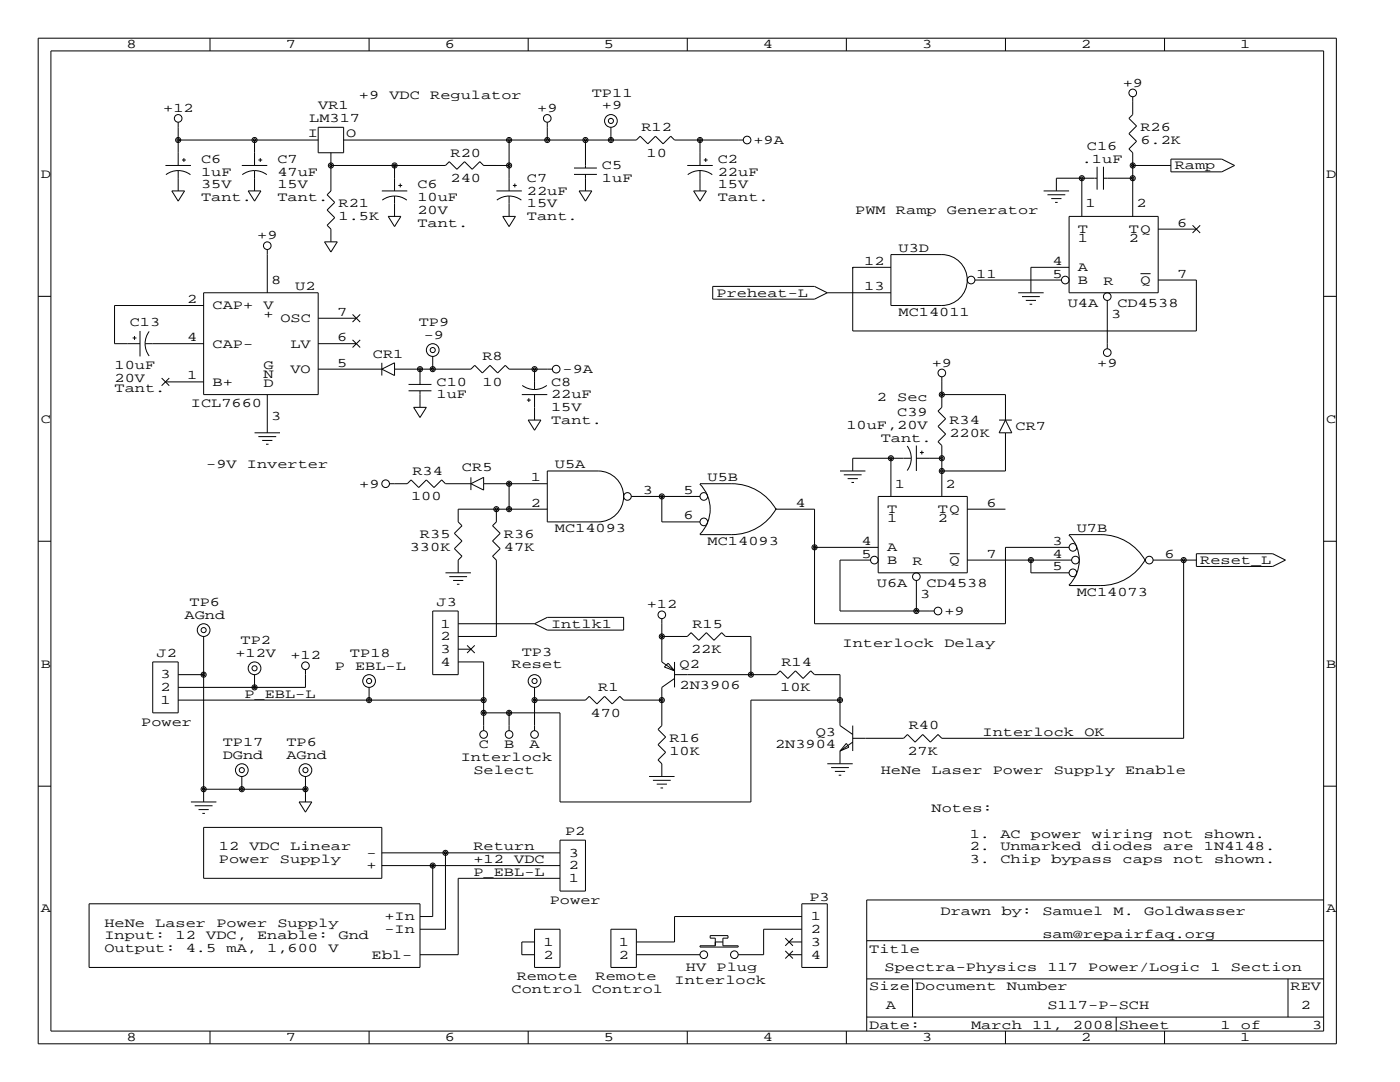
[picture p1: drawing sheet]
<svg xmlns="http://www.w3.org/2000/svg" width="279mm" height="216mm" viewBox="0 0 279 216" stroke-linecap="round" stroke-linejoin="round" font-family="sans-serif">
<g fill="none" stroke="#000" stroke-width=".2">
<path d="M7.6 7.6h259.1v200.7h-259.1zM10.2 10.2h254v195.5h-254zM41.9 7.6v2.6M73.7 7.6v2.6M105.4 7.6v2.6M137.2 7.6v2.6M168.9 7.6v2.6M200.7 7.6v2.6M226.1 19.3v3.6l-.8 .7 1.5 1.5-1.5 1.6 1.5 1.5-1.5 1.5 .8 .8v12.7M232.4 7.6v2.6M33 33h5.1M34.3 38.1h2.5l-1.2 2z"/>
<path d="M35.6 34l1 .2 1.4 .7M35.6 34l-1.1 .2-1.4 .7M35.6 27.9h27.9M35.6 24.4v8.6M35.6 34v4.1M36.3 31.9h.8M36.7 31.5v.8M48.3 33h5M49.5 38.1h2.6l-1.3 2zM50.8 34l1.5 .3 .9 .6M50.8 34l-1.5 .3-.9 .6M50.8 27.9v5.1"/>
<path d="M50.8 34v4.1M51.6 31.9h.7M51.9 31.5v.8M63.5 25.4h5.1v5.1h-5.1zM66 33h22.9l.8-.7 1.5 1.5 1.5-1.5 1.5 1.5 1.6-1.5 .7 .7h5.1M66 30.5v7.6l-.7 .8 1.5 1.5-1.5 1.5 1.5 1.5-1.5 1.6 .7 .7v2.6M68.6 27.9h58.4l.8-.7 1.5 1.5 1.5-1.5 1.5 1.5 1.6-1.5 .7 .7h13.7M76.2 38.1h5.1M78.7 39.1l1.6 .3 .9 .5M78.7 39.1l-1.5 .3-.9 .5M78.7 33v5.1M78.7 39.1v4.1"/>
<path d="M79.5 37h.8M79.9 36.6v.8M99.1 38.1h5M101.6 39.1l1.5 .3 .9 .5M101.6 39.1l-1.5 .3-.9 .5M101.6 27.9v10.2M101.6 39.1v4.1M102.4 37h.7M102.7 36.6v.8M109.2 24.4v3.5M114.6 34.8h4.5M114.6 33.5h4.5"/>
<path d="M115.6 38.1h2.5l-1.3 2zM116.8 27.9v5.6M116.8 34.8v3.3M121.9 25.4v2.5M137.2 33h5M138.4 38.1h2.6l-1.3 2zM139.7 34l1.5 .3 .9 .6M139.7 34l-1.5 .3-.9 .6M139.7 27.9v5.1M139.7 34v4.1M140.5 31.9h.7M140.8 31.5v.8"/>
<path d="M208.3 38.1h5.1M209 38.9h3.6M209.8 39.6h2M215.9 35.6v7.6M218.9 35.6h-8.1v2.5M218.9 33.3v4.5M220.2 35.6h5.9M220.2 33.3v4.5M226.1 33h7.6M233.7 31.7h10.1l2.6 1.3-2.6 1.3h-10.1zM7.6 59.1h2.6M40.6 58.4h22.9v20.3h-22.9z"/>
<path d="M53.3 49.8v8.6M64.8 48.3h2.5l-1.3 2zM77.5 43.2h2.5l-1.3 2zM100.3 43.2h2.6l-1.3 2zM142.2 57.1h20.4l2.5 1.3-2.5 1.3h-20.4zM165.1 58.4h12.7M170.2 53.3h.1M170.2 53.3v12.7h68.6v-10.1h-7.7M170.2 53.3h7.6M177.8 50.8h10.2a5.1 5.1 0 0 1 5 5.1 5.1 5.1 0 0 1-5 5.1h-10.2zM194.6 55.9h17.2M203.2 58.4h5.1"/>
<path d="M204 59.2h3.5M204.7 59.9h2.1M210.6 40.4h.5M213.4 43.2h17.7v15.2h-17.7zM213.4 53.3h-7.7v5.1M221 59.9v9.7M227.6 54.6h2M231.1 45.7h7.7M238 45l1.5 1.5M239.5 45l-1.5 1.5M264.2 59.1h2.5M26.5 67.4h.7"/>
<path d="M26.8 67.1v.7M27.9 66v5.1M29 68.6l.3 1.5 .5 .9M29 68.6h11.6M29.8 66.1l-.5 .9-.3 1.6M32.3 75.4l1.5 1.6M33 76.2h7.6M33.8 75.4l-1.5 1.6M40.6 61h-17.7v7.6h5M53.3 78.7v7.7M63.5 68.6h7.6M63.5 73.7h12.7"/>
<path d="M63.5 63.5h7.6M70.4 62.7l1.5 1.6M70.4 67.8l1.5 1.5M71.9 62.7l-1.5 1.6M71.9 67.8l-1.5 1.5M76.2 73.7l2.5-1.3v2.5zM76.2 72.4v2.5M78.7 73.7h15.3l.7-.8 1.6 1.5 1.5-1.5 1.5 1.5 1.5-1.5 .8 .8h8.6M81.5 78h4.6M81.5 76.7h4.6M83.8 73.7v3M83.8 78v3.3"/>
<path d="M86.4 71.1v2.6M104.1 78.7h5.1M104.2 76.9l1.4 .7 1.1 .1M105.2 79.8h.7M105.5 79.5v.7M106.7 73.7v4M106.7 78.7v5.1M109.1 76.9l-1.4 .7-1 .1M188 78.7h12.7v5.1M188 75.2v6.1l-.8 .7 1.5 1.6-1.5 1.5 1.5 1.5-1.5 1.5 .8 .8v10.2M205.5 60.7h.5M50.8 86.4h5.1"/>
<path d="M51.6 87.1h3.5M52.3 87.9h2.1M53.1 88.6h.5M77.7 96.5h3.6l.7-.7 1.6 1.5 1.5-1.5 1.5 1.5 1.5-1.5 .8 .7h5.1M82.5 81.3h2.6l-1.3 2zM94 96.5l2.5-1.3v2.6zM94 95.2v2.6M96.5 96.5h12.7M101.6 96.5v5.1M105.4 83.8h2.5l-1.2 2.1zM109.2 94h10.2a5.1 5.1 0 0 1 5.1 5.1 5.1 5.1 0 0 1-5.1 5h-10.2zM126 99.1h13.7"/>
<path d="M132.1 99.1v5h7.6M139.6 96.6a7.1 7.1 0 0 1 0 10M139.7 96.5h6.3a10.2 10.2 0 0 1 8.9 5.3M167.6 94h5.1M168.4 94.7h3.6M169.2 95.5h2M169.9 96.3h.5M175.3 99.1h17.7v15.2h-17.7zM177.8 91.4v7.7M181 89l.7 1.4 .2 1M181.9 91.4l-.2 1.1-.7 1.4M181.9 91.4h-11.7v2.6"/>
<path d="M182.9 88.9v5.1M182.9 91.4h5.1M183.6 90.3h.8M184 89.9v.8M199.4 83.8h2.5M200.7 86.4v7.6h-12.7M200.7 83.8l1.2 2.6h-2.5zM7.6 108h2.6M88.9 114.3h5.1M89.7 115.1h3.5M90.4 115.8h2.1M91.2 116.6h.5"/>
<path d="M99.1 101.6v2.5l-.8 .8 1.5 1.5-1.5 1.5 1.5 1.6-1.5 1.5 .8 .8v15.2h-7.7M109.2 101.6h-17.8v2.5l.8 .8-1.5 1.5 1.5 1.5-1.5 1.6 1.5 1.5-.8 .8v2.5M154.9 101.4a10.2 10.2 0 0 1-8.9 5.3h-6.3M154.9 101.6h7.7v22.9h38.1v-15.3h12.7M162.6 109.2h12.7M173.7 111.8h-6.1v10.1h18.8M182.9 115.8v6.1M189.5 110.5h2M193 111.8h20.9M193 101.6h7.7M205.7 111.8v2.5h7.7M213.3 106.7a7.1 7.1 0 0 1 2.1 5.1"/>
<path d="M213.4 106.7h6.3a10.2 10.2 0 0 1 8.9 5.2M215.4 111.8a7.1 7.1 0 0 1-2.1 5M228.6 111.6a10.2 10.2 0 0 1-8.9 5.2h-6.3M230.1 111.8h8.7M236.2 111.8v35.5h-48.2l-.8-.7-1.5 1.5-1.6-1.5-1.5 1.5-1.5-1.5-.8 .7h-10.1M238.8 110.5h15.2l2.5 1.3-2.5 1.2h-15.2zM264.2 108h2.5M30.5 132.1h5.1v10.1h-5.1zM35.6 134.6h5M35.6 139.7h60.9M40.6 127v33M50.8 134.6v2.6"/>
<path d="M61 133.6v3.6h-25.4M73.7 137.2v2.5M86.4 121.9h5v12.7h-5zM91.4 132.1h5.1v13.7M91.4 124.5h15.3M91.4 129.5h2.6M93.2 128.8l1.5 1.5M94.7 128.8l-1.5 1.5M106.7 137.2v8.6M106.7 139.7h10.1l.8-.8 1.5 1.6 1.5-1.6 1.6 1.6 1.5-1.6 .8 .8h7.6M106.7 124.5l2.5-1.3h15.3v2.5h-15.3zM132.1 127h5.1l.7-.8 1.5 1.6 1.6-1.6 1.5 1.6 1.5-1.6 .8 .8h5.1v7.6"/>
<path d="M132.1 123.4v8.7l2.5 1.8M132.6 133.1l.7-.8 1.3 1.6zM134.6 134.6h20.3l.8-.7 1.5 1.5 1.5-1.5 1.6 1.5 1.5-1.5 .8 .7h5v10.2l2.6 1.8M134.6 135.4l-2.5 1.8v7.6l-.8 .7 1.5 1.6-1.5 1.5 1.5 1.5-1.5 1.5 .8 .8v2.5M134.6 132.1v5.1M167.6 139.7h-17.7v20.3h-38.1v-17.8h-15.3M7.6 156.9h2.6M40.6 157.5h20.4M48.3 154.9v2.6M61 154.9v5.1M101.6 142.2v3.6M129.5 154.9h5.1"/>
<path d="M130.3 155.7h3.6M131.1 156.5h2M131.8 157.2h.5M165.1 152.4h5.1M165.9 153.2h3.5M166.6 153.9h2.1M167.4 154.7h.5M167.6 149.9v2.5M168.9 148.3l.5 .8-1.8 .8zM170.2 144.8v5.1M170.2 148.1l-2.6 1.8M264.2 156.9h2.5"/>
<path d="M38.1 160h5.1M38.9 160.8h3.5M39.6 161.5h2.1M40.4 162.3h.5M40.6 165.1h35.6v10.2h-35.6zM59.7 160h2.5l-1.2 2.1zM76.2 170.2h35.6M76.2 172.7h35.6M86.4 172.7v10.2h-2.6M88.9 170.2v15.2h-5.1M111.8 167.6h5v10.2h-5zM111.8 175.3h-20.4v15.2h-7.6"/>
<path d="M264.2 179.6h-91.2v26.1M17.8 180.3h66v12.7h-66zM106.7 185.4h5.1v7.6h-5.1zM106.7 188h-2.6v2.5h2.6M121.9 185.4h5.1v7.6h-5.1zM127 190.5h12.7M141.7 186.7h3.6v.5h-1v1.5h3v.3h-7.6v-.3h3v-1.5h-1zM142.7 188h1.6M156.7 187.2l1.5 1.5M156.7 189.7l1.5 1.6M157.5 188h2.5M157.5 190.5h2.5"/>
<path d="M158.2 187.2l-1.5 1.5M158.2 189.7l-1.5 1.6M160 182.9h-25.4v5.1h-7.6M160 185.4h-7.6v5.1h-5.1M160 180.3h5.1v12.7h-5.1zM173 195.3h91.2M173 187.7h91.2M182.1 195.3v7.6M257 195.3v7.6M41.9 205.7v2.6M73.7 205.7v2.6M105.4 205.7v2.6"/>
<path d="M137.2 205.7v2.6M168.9 205.7v2.6M173 202.9h91.2M200.7 205.7v2.6M222.8 202.9v2.8M232.4 205.7v2.6"/>
<circle cx="226.1" cy="18.5" r=".76"/>
<circle cx="35.6" cy="27.9" r=".51"/>
<circle cx="35.6" cy="23.6" r=".76"/>
<circle cx="35.6" cy="27.9" r=".25"/>
<circle cx="50.8" cy="27.9" r=".51"/>
<circle cx="50.8" cy="27.9" r=".25"/>
<circle cx="66" cy="33" r=".51"/>
<circle cx="66" cy="33" r=".25"/>
<circle cx="78.7" cy="33" r=".51"/>
<circle cx="78.7" cy="33" r=".25"/>
<circle cx="101.6" cy="27.9" r=".51"/>
<circle cx="101.6" cy="33" r=".51"/>
<circle cx="101.6" cy="27.9" r=".25"/>
<circle cx="101.6" cy="33" r=".25"/>
<circle cx="109.2" cy="23.6" r=".76"/>
<circle cx="109.2" cy="27.9" r=".51"/>
<circle cx="109.2" cy="27.9" r=".25"/>
<circle cx="116.8" cy="27.9" r=".51"/>
<circle cx="116.8" cy="27.9" r=".25"/>
<circle cx="121.9" cy="24.1" r="1.27"/>
<circle cx="121.9" cy="24.1" r=".51"/>
<circle cx="121.9" cy="27.9" r=".51"/>
<circle cx="121.9" cy="27.9" r=".25"/>
<circle cx="139.7" cy="27.9" r=".51"/>
<circle cx="139.7" cy="27.9" r=".25"/>
<circle cx="149.1" cy="27.9" r=".76"/>
<circle cx="215.9" cy="35.6" r=".51"/>
<circle cx="215.9" cy="35.6" r=".25"/>
<circle cx="226.1" cy="33" r=".51"/>
<circle cx="226.1" cy="35.6" r=".51"/>
<circle cx="226.1" cy="35.6" r=".25"/>
<circle cx="226.1" cy="33" r=".25"/>
<circle cx="53.3" cy="49" r=".76"/>
<circle cx="193.8" cy="55.9" r=".76"/>
<circle cx="212.6" cy="55.9" r=".76"/>
<circle cx="221" cy="59.2" r=".76"/>
<circle cx="83.8" cy="73.7" r=".51"/>
<circle cx="83.8" cy="73.7" r=".25"/>
<circle cx="86.4" cy="69.8" r="1.27"/>
<circle cx="86.4" cy="69.9" r=".51"/>
<circle cx="86.4" cy="73.7" r=".51"/>
<circle cx="86.4" cy="73.7" r=".25"/>
<circle cx="106.7" cy="73.7" r=".51"/>
<circle cx="106.7" cy="73.7" r=".25"/>
<circle cx="111" cy="73.7" r=".76"/>
<circle cx="188" cy="74.4" r=".76"/>
<circle cx="188" cy="78.7" r=".51"/>
<circle cx="188" cy="78.7" r=".25"/>
<circle cx="221" cy="70.4" r=".76"/>
<circle cx="77" cy="96.5" r=".76"/>
<circle cx="101.6" cy="96.5" r=".51"/>
<circle cx="101.6" cy="96.5" r=".25"/>
<circle cx="125.2" cy="99.1" r=".76"/>
<circle cx="132.1" cy="99.1" r=".51"/>
<circle cx="132.1" cy="99.1" r=".25"/>
<circle cx="140.5" cy="99.1" r=".76"/>
<circle cx="177.8" cy="91.4" r=".51"/>
<circle cx="177.8" cy="91.4" r=".25"/>
<circle cx="188" cy="91.4" r=".51"/>
<circle cx="188" cy="94" r=".51"/>
<circle cx="188" cy="94" r=".25"/>
<circle cx="188" cy="91.4" r=".25"/>
<circle cx="99.1" cy="101.6" r=".51"/>
<circle cx="99.1" cy="101.6" r=".25"/>
<circle cx="101.6" cy="101.6" r=".51"/>
<circle cx="101.6" cy="101.6" r=".25"/>
<circle cx="140.5" cy="104.1" r=".76"/>
<circle cx="162.6" cy="109.2" r=".51"/>
<circle cx="162.6" cy="109.2" r=".25"/>
<circle cx="174.5" cy="111.8" r=".76"/>
<circle cx="182.9" cy="115.1" r=".76"/>
<circle cx="205.7" cy="111.8" r=".51"/>
<circle cx="205.7" cy="111.8" r=".25"/>
<circle cx="214.1" cy="114.3" r=".76"/>
<circle cx="214.1" cy="109.2" r=".76"/>
<circle cx="214.6" cy="111.8" r=".76"/>
<circle cx="229.4" cy="111.8" r=".76"/>
<circle cx="236.2" cy="111.8" r=".51"/>
<circle cx="236.2" cy="111.8" r=".25"/>
<circle cx="40.6" cy="125.7" r="1.27"/>
<circle cx="40.6" cy="134.6" r=".51"/>
<circle cx="40.6" cy="125.7" r=".51"/>
<circle cx="40.6" cy="134.6" r=".25"/>
<circle cx="50.8" cy="133.3" r="1.27"/>
<circle cx="50.8" cy="137.2" r=".51"/>
<circle cx="50.8" cy="133.4" r=".51"/>
<circle cx="50.8" cy="137.2" r=".25"/>
<circle cx="61" cy="132.8" r=".76"/>
<circle cx="73.7" cy="135.9" r="1.27"/>
<circle cx="73.7" cy="135.9" r=".51"/>
<circle cx="73.7" cy="139.7" r=".51"/>
<circle cx="73.7" cy="139.7" r=".25"/>
<circle cx="96.5" cy="139.7" r=".51"/>
<circle cx="96.5" cy="139.7" r=".25"/>
<circle cx="106.7" cy="135.9" r="1.27"/>
<circle cx="106.7" cy="135.9" r=".51"/>
<circle cx="106.7" cy="139.7" r=".51"/>
<circle cx="106.7" cy="139.7" r=".25"/>
<circle cx="132.1" cy="122.7" r=".76"/>
<circle cx="132.1" cy="139.7" r=".51"/>
<circle cx="132.1" cy="127" r=".51"/>
<circle cx="132.1" cy="127" r=".25"/>
<circle cx="132.1" cy="139.7" r=".25"/>
<circle cx="149.9" cy="134.6" r=".51"/>
<circle cx="149.9" cy="134.6" r=".25"/>
<circle cx="167.6" cy="139.7" r=".51"/>
<circle cx="167.6" cy="139.7" r=".25"/>
<circle cx="182.9" cy="121.9" r=".51"/>
<circle cx="182.9" cy="121.9" r=".25"/>
<circle cx="187.2" cy="121.9" r=".76"/>
<circle cx="40.6" cy="157.5" r=".51"/>
<circle cx="40.6" cy="157.5" r=".25"/>
<circle cx="48.3" cy="153.7" r="1.27"/>
<circle cx="48.3" cy="157.5" r=".51"/>
<circle cx="48.3" cy="153.7" r=".51"/>
<circle cx="48.3" cy="157.5" r=".25"/>
<circle cx="61" cy="153.7" r="1.27"/>
<circle cx="61" cy="157.5" r=".51"/>
<circle cx="61" cy="153.7" r=".51"/>
<circle cx="61" cy="157.5" r=".25"/>
<circle cx="96.5" cy="146.6" r=".76"/>
<circle cx="96.5" cy="142.2" r=".51"/>
<circle cx="96.5" cy="142.2" r=".25"/>
<circle cx="101.6" cy="146.6" r=".76"/>
<circle cx="101.6" cy="142.2" r=".51"/>
<circle cx="101.6" cy="142.2" r=".25"/>
<circle cx="106.7" cy="146.6" r=".76"/>
<circle cx="86.4" cy="172.7" r=".51"/>
<circle cx="86.4" cy="172.7" r=".25"/>
<circle cx="88.9" cy="170.2" r=".51"/>
<circle cx="88.9" cy="170.2" r=".25"/>
<circle cx="140.5" cy="190.5" r=".76"/>
<circle cx="146.6" cy="190.5" r=".76"/>
</g>
<g font-size="2.6">
<text x="25.3" y="9.7">8</text>
<text x="57" y="9.7">7</text>
<text x="88.8" y="9.7">6</text>
<text x="120.5" y="9.7">5</text>
<text x="152.3" y="9.7">4</text>
<text x="184" y="9.7">3</text>
<text x="215.8" y="9.7">2</text>
<text x="247.5" y="9.7">1</text>
<text x="224.1" y="17.3">+9</text>
<text x="32.6" y="22.4">+12</text>
<text x="63.5" y="21.8">VR1</text>
<text x="71.6" y="19.8">+9</text>
<text x="77.7" y="19.8">VDC</text>
<text x="85.9" y="19.8">Regulator</text>
<text x="107.2" y="22.4">+9</text>
<text x="118.1" y="19.3">TP11</text>
<text x="120.1" y="21.8">+9</text>
<text x="61.5" y="27.4">I</text>
<text x="61.7" y="24.4">LM317</text>
<text x="69.1" y="27.4">O</text>
<text x="128" y="26.2">R12</text>
<text x="150.4" y="28.7">+9A</text>
<text x="216.9" y="30">C16</text>
<text x="227.6" y="26.2">R26</text>
<text x="227.6" y="28.7">6.2K</text>
<text x="8.1" y="35.5">D</text>
<text x="40.1" y="32.5">C6</text>
<text x="40.1" y="35.1">1uF</text>
<text x="55.4" y="32.5">C7</text>
<text x="55.4" y="35.1">47uF</text>
<text x="89.9" y="31.2">R20</text>
<text x="120.1" y="33.8">C5</text>
<text x="129" y="31.2">10</text>
<text x="143.3" y="32.5">C2</text>
<text x="143.3" y="35.1">22uF</text>
<text x="215.9" y="32.5">.1uF</text>
<text x="234.4" y="33.8">Ramp</text>
<text x="264.7" y="35.5">D</text>
<text x="40.1" y="37.6">35V</text>
<text x="40.1" y="40.1">Tant.</text>
<text x="55.4" y="37.6">15V</text>
<text x="55.4" y="40.1">Tant.</text>
<text x="67.6" y="41.4">R21</text>
<text x="83.3" y="37.6">C6</text>
<text x="83.3" y="40.1">10uF</text>
<text x="89.9" y="36.3">240</text>
<text x="105.2" y="36.3">C7</text>
<text x="105.2" y="38.9">22uF</text>
<text x="105.2" y="41.4">15V</text>
<text x="120.1" y="36.3">1uF</text>
<text x="143.3" y="37.6">15V</text>
<text x="143.3" y="40.1">Tant.</text>
<text x="216.7" y="41.4">1</text>
<text x="226.8" y="41.4">2</text>
<text x="51.3" y="47.8">+9</text>
<text x="67.6" y="43.9">1.5K</text>
<text x="83.3" y="42.7">20V</text>
<text x="83.3" y="45.2">Tant.</text>
<text x="105.2" y="43.9">Tant.</text>
<text x="170.7" y="42.7">PWM</text>
<text x="178.8" y="42.7">Ramp</text>
<text x="189" y="42.7">Generator</text>
<text x="215.1" y="46.5">T</text>
<text x="225.3" y="46.5">TQ</text>
<text x="234.9" y="45.2">6</text>
<text x="172.5" y="52.8">12</text>
<text x="179.3" y="50.3">U3D</text>
<text x="210.1" y="52.8">4</text>
<text x="215.1" y="48.3">1</text>
<text x="225.3" y="48.3">2</text>
<text x="54.1" y="56.6">8</text>
<text x="58.9" y="57.9">U2</text>
<text x="143" y="59.2">Preheat-L</text>
<text x="172.5" y="57.9">13</text>
<text x="194.8" y="55.4">11</text>
<text x="210.1" y="55.4">5</text>
<text x="215.1" y="54.1">A</text>
<text x="215.1" y="56.6">B</text>
<text x="220.2" y="56.9">R</text>
<text x="227.6" y="56.6">Q</text>
<text x="234.9" y="55.4">7</text>
<text x="25.9" y="65">C13</text>
<text x="37.3" y="60.5">2</text>
<text x="42.4" y="61.7">CAP+</text>
<text x="52.6" y="61.7">V</text>
<text x="52.6" y="63.5">+</text>
<text x="56" y="64.3">OSC</text>
<text x="67.3" y="63">7</text>
<text x="83.6" y="65">TP9</text>
<text x="179.3" y="63">MC14011</text>
<text x="213.1" y="61.2">U4A</text>
<text x="221.7" y="63.5">3</text>
<text x="223" y="61.2">CD4538</text>
<text x="37.3" y="68.1">4</text>
<text x="42.4" y="69.3">CAP-</text>
<text x="58" y="69.3">LV</text>
<text x="67.3" y="68.1">6</text>
<text x="74.4" y="71.4">CR1</text>
<text x="84.6" y="67.6">-9</text>
<text x="96.3" y="71.9">R8</text>
<text x="22.9" y="73.7">10uF</text>
<text x="22.9" y="76.2">20V</text>
<text x="37.3" y="75.7">1</text>
<text x="42.4" y="77">B+</text>
<text x="52.6" y="73.7">G</text>
<text x="52.6" y="75.4">N</text>
<text x="52.6" y="77.2">D</text>
<text x="58" y="74.4">VO</text>
<text x="67.3" y="73.2">5</text>
<text x="87.1" y="77">C10</text>
<text x="96.3" y="77">10</text>
<text x="110" y="77">C8</text>
<text x="112.3" y="74.4">-9A</text>
<text x="186" y="73.2">+9</text>
<text x="219" y="73.2">+9</text>
<text x="22.9" y="78.2">Tant.</text>
<text x="38.1" y="81.3">ICL7660</text>
<text x="54.1" y="83.8">3</text>
<text x="87.1" y="79.5">1uF</text>
<text x="110" y="79.5">22uF</text>
<text x="110" y="82">15V</text>
<text x="175" y="80">2</text>
<text x="179.1" y="83.1">C39</text>
<text x="179.1" y="80">Sec</text>
<text x="8.1" y="84.3">C</text>
<text x="110" y="84.6">Tant.</text>
<text x="168.9" y="85.6">10uF,20V</text>
<text x="175.8" y="88.1">Tant.</text>
<text x="189.5" y="84.6">R34</text>
<text x="189.5" y="87.1">220K</text>
<text x="202.7" y="85.9">CR7</text>
<text x="264.7" y="84.3">C</text>
<text x="41.1" y="93.5">-9V</text>
<text x="49.3" y="93.5">Inverter</text>
<text x="82.3" y="94.7">R34</text>
<text x="92.2" y="94">CR5</text>
<text x="110.7" y="93.5">U5A</text>
<text x="71.7" y="97.3">+9</text>
<text x="82" y="99.8">100</text>
<text x="105.9" y="96">1</text>
<text x="105.9" y="101.1">2</text>
<text x="128.3" y="98.6">3</text>
<text x="136.4" y="98.6">5</text>
<text x="141.2" y="96">U5B</text>
<text x="158.7" y="101.1">4</text>
<text x="178.6" y="97.3">1</text>
<text x="188.7" y="97.3">2</text>
<text x="196.8" y="101.1">6</text>
<text x="83.8" y="107.4">R35</text>
<text x="100.6" y="107.4">R36</text>
<text x="110.7" y="106.2">MC14093</text>
<text x="136.4" y="103.6">6</text>
<text x="177" y="102.4">T</text>
<text x="177" y="104.1">1</text>
<text x="187.2" y="102.4">TQ</text>
<text x="187.2" y="104.1">2</text>
<text x="214.9" y="106.2">U7B</text>
<text x="81.8" y="110">330K</text>
<text x="100.6" y="110">47K</text>
<text x="141.2" y="108.7">MC14093</text>
<text x="172" y="111.3">5</text>
<text x="172" y="108.7">4</text>
<text x="177" y="110">A</text>
<text x="177" y="112.5">B</text>
<text x="182.1" y="112.8">R</text>
<text x="189.5" y="112.5">Q</text>
<text x="196.8" y="111.3">7</text>
<text x="210.1" y="108.7">3</text>
<text x="210.1" y="111.3">4</text>
<text x="210.1" y="113.8">5</text>
<text x="232.4" y="111.3">6</text>
<text x="239.5" y="112.5">Reset_L</text>
<text x="175" y="117.1">U6A</text>
<text x="183.6" y="119.4">3</text>
<text x="184.9" y="117.1">CD4538</text>
<text x="214.9" y="118.9">MC14073</text>
<text x="36.8" y="123.4">AGnd</text>
<text x="37.8" y="120.9">TP6</text>
<text x="87.1" y="120.9">J3</text>
<text x="87.9" y="125.2">1</text>
<text x="110" y="125.2">Intlk1</text>
<text x="129.1" y="121.4">+12</text>
<text x="138.2" y="125.2">R15</text>
<text x="188.5" y="122.7">+9</text>
<text x="31.2" y="131.1">J2</text>
<text x="47" y="131.1">+12V</text>
<text x="48" y="128.5">TP2</text>
<text x="58" y="131.6">+12</text>
<text x="69.8" y="131.1">TP18</text>
<text x="87.9" y="127.8">2</text>
<text x="87.9" y="130.3">3</text>
<text x="104.1" y="130.8">TP3</text>
<text x="137.9" y="130.3">22K</text>
<text x="168.1" y="129">Interlock</text>
<text x="188.5" y="129">Delay</text>
<text x="8.1" y="133.2">B</text>
<text x="32" y="137.9">2</text>
<text x="32" y="135.4">3</text>
<text x="66.8" y="133.6">P</text>
<text x="70.9" y="133.6">EBL-L</text>
<text x="87.9" y="132.8">4</text>
<text x="102.1" y="133.3">Reset</text>
<text x="119.4" y="137.9">R1</text>
<text x="135.6" y="133.3">Q2</text>
<text x="135.6" y="137.4">2N3906</text>
<text x="155.7" y="137.9">10K</text>
<text x="156" y="132.8">R14</text>
<text x="264.7" y="133.2">B</text>
<text x="32" y="140.5">1</text>
<text x="48.8" y="139.2">P_EBL-L</text>
<text x="117.9" y="143">470</text>
<text x="28.2" y="144.8">Power</text>
<text x="44.4" y="148.8">TP17</text>
<text x="57.1" y="148.8">TP6</text>
<text x="95.5" y="149.4">C</text>
<text x="100.6" y="149.4">B</text>
<text x="105.7" y="149.4">A</text>
<text x="133.6" y="148.1">R16</text>
<text x="154.7" y="149.4">2N3904</text>
<text x="162.8" y="146.8">Q3</text>
<text x="181.4" y="145.5">R40</text>
<text x="196.1" y="146.8">Interlock</text>
<text x="216.4" y="146.8">OK</text>
<text x="44.4" y="151.4">DGnd</text>
<text x="57.1" y="151.4">AGnd</text>
<text x="91.9" y="151.9">Interlock</text>
<text x="94.5" y="154.4">Select</text>
<text x="133.6" y="150.6">10K</text>
<text x="175.8" y="154.4">HeNe</text>
<text x="181.1" y="150.6">27K</text>
<text x="185.9" y="154.4">Laser</text>
<text x="198.1" y="154.4">Power</text>
<text x="210.3" y="154.4">Supply</text>
<text x="224.5" y="154.4">Enable</text>
<text x="112.8" y="166.6">P2</text>
<text x="185.9" y="162.1">Notes:</text>
<text x="193.5" y="167.1">1.</text>
<text x="199.6" y="167.1">AC</text>
<text x="205.7" y="167.1">power</text>
<text x="217.9" y="167.1">wiring</text>
<text x="232.2" y="167.1">not</text>
<text x="240.3" y="167.1">shown.</text>
<text x="43.7" y="172.2">Power</text>
<text x="43.7" y="169.7">12</text>
<text x="49.8" y="169.7">VDC</text>
<text x="55.9" y="172.2">Supply</text>
<text x="57.9" y="169.7">Linear</text>
<text x="73.2" y="173.5">+</text>
<text x="73.2" y="170.9">-</text>
<text x="94.5" y="169.7">Return</text>
<text x="94.5" y="172.2">+12</text>
<text x="102.6" y="172.2">VDC</text>
<text x="113.5" y="173.5">2</text>
<text x="113.5" y="170.9">3</text>
<text x="193.5" y="169.7">2.</text>
<text x="193.5" y="172.2">3.</text>
<text x="199.6" y="169.7">Unmarked</text>
<text x="199.6" y="172.2">Chip</text>
<text x="209.8" y="172.2">bypass</text>
<text x="217.9" y="169.7">diodes</text>
<text x="224" y="172.2">caps</text>
<text x="232.2" y="169.7">are</text>
<text x="234.2" y="172.2">not</text>
<text x="240.3" y="169.7">1N4148.</text>
<text x="242.3" y="172.2">shown.</text>
<text x="94.5" y="174.8">P_EBL-L</text>
<text x="113.5" y="176">1</text>
<text x="161.5" y="179.8">P3</text>
<text x="8.1" y="182.1">A</text>
<text x="20.8" y="184.9">HeNe</text>
<text x="31" y="184.9">Laser</text>
<text x="43.2" y="184.9">Power</text>
<text x="55.4" y="184.9">Supply</text>
<text x="76.7" y="183.6">+In</text>
<text x="109.7" y="180.3">Power</text>
<text x="161.8" y="183.6">1</text>
<text x="187.7" y="182.6">Drawn</text>
<text x="199.9" y="182.6">by:</text>
<text x="208" y="182.6">Samuel</text>
<text x="222.2" y="182.6">M.</text>
<text x="228.3" y="182.6">Goldwasser</text>
<text x="264.7" y="182.1">A</text>
<text x="20.8" y="190">Output:</text>
<text x="20.8" y="187.5">Input:</text>
<text x="35.1" y="187.5">12</text>
<text x="37.1" y="190">4.5</text>
<text x="41.1" y="187.5">VDC,</text>
<text x="45.2" y="190">mA,</text>
<text x="51.3" y="187.5">Enable:</text>
<text x="53.3" y="190">1,600</text>
<text x="65.5" y="190">V</text>
<text x="67.6" y="187.5">Gnd</text>
<text x="74.2" y="191.3">Ebl-</text>
<text x="76.7" y="186.2">-In</text>
<text x="108.5" y="188.7">1</text>
<text x="108.5" y="191.3">2</text>
<text x="123.5" y="188.7">1</text>
<text x="123.5" y="191.3">2</text>
<text x="161.8" y="186.2">2</text>
<text x="161.8" y="188.7">3</text>
<text x="161.8" y="191.3">4</text>
<text x="173.5" y="190.2">Title</text>
<text x="208" y="187.2">sam@repairfaq.org</text>
<text x="103.1" y="195.6">Remote</text>
<text x="118.9" y="195.6">Remote</text>
<text x="134.6" y="196.3">Interlock</text>
<text x="136.9" y="193.8">HV</text>
<text x="143" y="193.8">Plug</text>
<text x="173.5" y="197.6">Size Document</text>
<text x="176.5" y="193.8">Spectra-Physics</text>
<text x="200.9" y="197.6">Number</text>
<text x="209" y="193.8">117</text>
<text x="217.2" y="193.8">Power/Logic</text>
<text x="241.6" y="193.8">1</text>
<text x="245.6" y="193.8">Section</text>
<text x="257.6" y="197.6">REV</text>
<text x="102.1" y="198.1">Control Control</text>
<text x="176.8" y="201.4">A</text>
<text x="209" y="201.4">S117-P-SCH</text>
<text x="259.6" y="201.4">2</text>
<text x="25.3" y="207.8">8</text>
<text x="57" y="207.8">7</text>
<text x="88.8" y="207.8">6</text>
<text x="120.5" y="207.8">5</text>
<text x="152.3" y="207.8">4</text>
<text x="173.5" y="205.2">Date:</text>
<text x="184" y="207.8">3</text>
<text x="193.8" y="205.2">March</text>
<text x="206" y="205.2">11,</text>
<text x="214.1" y="205.2">2008 Sheet</text>
<text x="215.8" y="207.8">2</text>
<text x="243.6" y="205.2">1</text>
<text x="247.5" y="207.8">1</text>
<text x="247.7" y="205.2">of</text>
<text x="261.9" y="205.2">3</text>
</g>
</svg>
